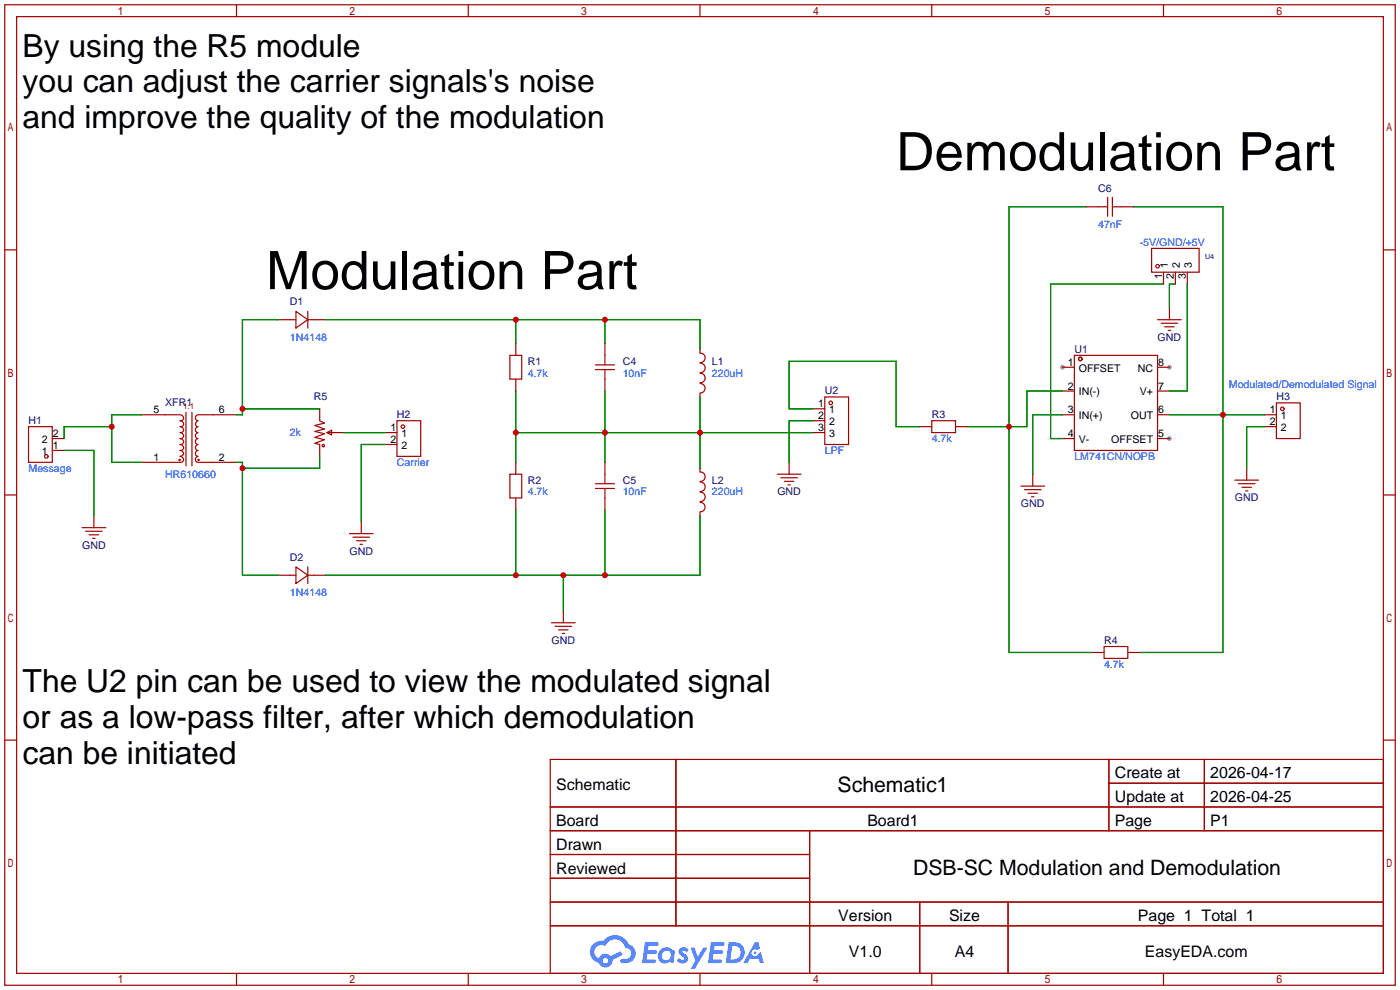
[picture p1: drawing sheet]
<svg xmlns="http://www.w3.org/2000/svg" width="299mm" height="212mm" viewBox="0 0 299 212" stroke-linecap="round" stroke-linejoin="round" font-family="sans-serif">
<g fill="#999">
<circle cx="227.1" cy="78.5" r=".51"/>
<circle cx="249.9" cy="93.7" r=".51"/>
<circle cx="249.9" cy="78.5" r=".51"/>
</g>
<g fill="none" stroke="#a10000" stroke-width=".25">
<path d="M1 1h297.2v209.6h-297.2zM3.6 3.6h292.1v204.4h-292.1zM50.5 1v2.6M100.1 1v2.6M149.6 1v2.6M199.1 1v2.6M248.7 1v2.6M1 53.4h2.6M295.7 53.4h2.5M1 105.8h2.6M295.7 105.8h2.5M1 158.2h2.6"/>
<path d="M295.7 158.2h2.5M117.6 162.3h178.1v45.7h-178.1zM117.6 172.5h178.1M117.6 177.5h178.1M144.5 162.3v35.6M173 177.5v30.5M237 162.3v15.2M237 167.4h58.7M257.4 162.3v15.2M117.6 182.6h55.4M117.6 192.8h178.1M117.6 187.7h55.4"/>
<path d="M117.6 197.9h178.1M196.6 192.8v15.2M215.4 192.8v15.2M50.5 208v2.6M100.1 208v2.6M149.6 208v2.6M199.1 208v2.6M248.7 208v2.6"/>
</g>
<g fill="#5487ff">
<path d="M145.3 202.7a1.3 1.3 0 0 1 1.9 .3l-.4 .6a.54 .54 0 0 0-.9-.2l.1 .2a1.34 1.34 0 0 1 .9 1.8 1.47 1.47 0 0 1-2.3-.1l.5-.6 .8 .5a.31 .31 0 0 0 .4-.3 .31 .31 0 0 0-.3-.4 1.12 1.12 0 0 1-.7-1.8z"/>
<path d="M147.6 202.5h.9l.6 2 1.2-2h.9l-2.7 4.6h-.9l1-1.7z"/>
<path d="M137.8 201.4h1.7a1.31 1.31 0 0 1 1.2 .2 .4 .4 0 0 1-.3 .5l-1.8 .1-.1 .9h1.6a.4 .4 0 0 1 .4 .4 .4 .4 0 0 1-.5 .4h-1.6l-.2 1.2h1.4a.46 .46 0 0 1 .5 0 .46 .46 0 0 1 .1 .5l-.4 .2h-2.6z"/>
<path d="M151.9 201.4h1.7a1.32 1.32 0 0 1 1.2 .2 .39 .39 0 0 1-.3 .5l-1.8 .1-.1 .9h1.6a.4 .4 0 0 1 .4 .4 .4 .4 0 0 1-.4 .4h-1.7l-.2 1.2h1.4a.46 .46 0 0 1 .5 0 .46 .46 0 0 1 .1 .5l-.4 .2h-2.6z"/>
<path d="M161.3 201.4h.8l.3 1.3-.6 .4a.75 .75 0 0 0-1.1 .3 .75 .75 0 0 0 .5 1 .75 .75 0 0 0 .9-.7l.5-.2 .6 2.3h-.8l-.3-.9h-1.8l-.5 .9h-1z"/>
<path d="M155.7 201.4l-.6 4.4h1.5a2.27 2.27 0 0 0 2.6-2.2 2.27 2.27 0 0 0-2.7-2.2zM156.5 202.1a1.5 1.5 0 0 1 1.8 1.6 1.5 1.5 0 0 1-1.9 1.4h-.3z"/>
<path d="M141.2 203a1.6 1.6 0 0 0-.3 2.3 1.6 1.6 0 0 0 2.3 .2l.7 .3 .3-2.4-.1-.3-.5-.1a1.58 1.58 0 0 0-2.4 0zM141.8 203.5a.98 .98 0 0 1 1.6 .4 .98 .98 0 0 1-1.1 1.3 .94 .94 0 0 1-.9-.7 .94 .94 0 0 1 .4-1z"/>
<path d="M126.8 201.8a2.37 2.37 0 0 0 1.1 4 1.54 1.54 0 0 0 1.8 1 1.54 1.54 0 0 0 1.2-1.6l2.2-1.1-.5-.8-2 1a1.57 1.57 0 0 0-2.7 .5 1.5 1.5 0 0 1-.7-2.1 1.5 1.5 0 0 1 2.2-.5 2.23 2.23 0 0 1 2.3-1.4 2.23 2.23 0 0 1 2 1.8 1.16 1.16 0 0 1 1.2 1.1 1.16 1.16 0 0 1-1.1 1.2h-.7a.47 .47 0 0 0-.5 .4 .47 .47 0 0 0 .4 .5 2.17 2.17 0 0 0 2.5-.9 2.17 2.17 0 0 0-.3-2.7l-.8-.4a3.2 3.2 0 0 0-5.5-.7l-1.1 .1zM128.8 205.3a.6 .6 0 0 1 1.2 0 .6 .6 0 0 1-1.2 0z"/>
<circle cx="161.4" cy="203.6" r=".28"/>
</g>
<g fill="none" stroke="#a10000" stroke-width=".25">
<path d="M232.2 44.2h4.5M236.7 42.2v4M237.7 44.2h4.6M237.7 42.2v4M246.1 53.1h10.2v5.1h-10.2zM248.7 58.2v2.5M251.2 58.2v2.5M253.7 58.2v2.5M59.4 68.3h3.8M63.2 66.5l2.6 1.8-2.6 1.8zM65.8 68.3h3.8M65.8 66.5v3.6"/>
<path d="M109 75.9h2.5v5.1h-2.5zM110.2 73.4v2.5M127.3 79h4M127.3 78h4M129.3 73.4v4.6M129.3 79v4.6M149.6 74.7v.8a1.01 1.01 0 0 1 1.1 1 1.01 1.01 0 0 1-1.1 1M149.6 77.6a1.01 1.01 0 0 1 1.1 1 1.01 1.01 0 0 1-1.1 1M149.6 79.8a1.01 1.01 0 0 1 1.1 1 1.01 1.01 0 0 1-1.1 1M227.1 78.5h2.5M229.6 75.9h17.8v20.4h-17.8zM247.4 78.5h2.5"/>
<path d="M247.4 68.3h5.1M248.2 69.1h3.5M248.9 69.8h2.1M249.7 70.6h.5M249.9 65.8v2.5M6.1 91.2h5.1v7.6h-5.1zM11.2 93.7h2.5M11.2 96.3h2.5M30.2 88.6h8.2M30.2 98.8h5.1M38.5 88.6a.65 .65 0 0 1 .8 .7 .65 .65 0 0 1-.8 .6 .65 .65 0 0 1 .8 .7 .65 .65 0 0 1-.8 .6 .65 .65 0 0 1 .8 .6 .65 .65 0 0 1-.8 .7 .65 .65 0 0 1 .8 .6 .65 .65 0 0 1-.8 .6 .65 .65 0 0 1 .8 .7 .65 .65 0 0 1-.8 .6 .65 .65 0 0 1 .8 .6 .65 .65 0 0 1-.8 .7 .65 .65 0 0 1 .8 .6 .65 .65 0 0 1-.8 .6 .65 .65 0 0 1 .8 .7 .65 .65 0 0 1-.8 .6h-3.1M39.8 88.1v11.5"/>
<path d="M41 88.1v11.5M42.3 88.6a.65 .65 0 0 0-.5 .7 .65 .65 0 0 0 .5 .6l-.4 .3a.57 .57 0 0 0-.1 .6 .57 .57 0 0 0 .5 .4 .65 .65 0 0 0-.5 .6 .65 .65 0 0 0 .5 .7 .65 .65 0 0 0-.5 .6 .65 .65 0 0 0 .5 .6 .65 .65 0 0 0-.5 .7 .65 .65 0 0 0 .5 .6 .65 .65 0 0 0-.5 .6 .65 .65 0 0 0 .5 .7 .65 .65 0 0 0-.5 .6 .65 .65 0 0 0 .5 .6 .65 .65 0 0 0-.5 .7 .65 .65 0 0 0 .5 .6M42.4 88.6h8.1M42.4 98.8h8.1M68.3 87.4v2.5l1 .5-2 .5 2 .8-2 .5 2 .5-2 .8 2 .5-2 .7 1 .3v2.5M69.8 92.5l1.1-.6v1.1zM69.8 92.5h3.6M82.3 92.5h2.5M82.3 95h2.5M84.8 89.9h5.1v7.6h-5.1zM110.2 81v2.6M110.2 98.8v2.5"/>
<path d="M129.3 98.8v4.6M149.6 84.1v.7M149.6 82a1.01 1.01 0 0 1 1.1 1 1.01 1.01 0 0 1-1.1 1M168.7 98.8v2.5M173.7 92.5h2.6M173.7 87.4h2.6M173.7 89.9h2.6M176.3 84.8h5.1v10.2h-5.1zM196.6 91.2h2.5M199.1 89.9h5.1v2.6h-5.1zM204.2 91.2h2.6M227.1 83.6h2.5"/>
<path d="M227.1 88.6h2.5M227.1 93.7h2.5M247.4 83.6h2.5M247.4 88.6h2.5M247.4 93.7h2.5M270.3 88.6h2.5M270.3 91.2h2.5M272.8 86.1h5.1v7.6h-5.1zM17.5 112.8h5.1M18.3 113.5h3.5M19 114.3h2.1M19.8 115.1h.5"/>
<path d="M20.1 110.2v2.6M74.7 114h5.1M75.4 114.8h3.6M76.2 115.6h2M77 116.3h.5M77.2 111.5v2.5M109 101.3h2.5v5.1h-2.5zM110.2 106.4v2.6M127.3 103.4h4M127.3 104.4h4M129.3 104.4v4.6M149.6 100.1v.7"/>
<path d="M149.6 109.5v.7M149.6 100.9a1.01 1.01 0 0 1 1.1 1 1.01 1.01 0 0 1-1.1 1M149.6 103a1.01 1.01 0 0 1 1.1 1 1.01 1.01 0 0 1-1.1 1M149.6 105.2a1.01 1.01 0 0 1 1.1 1 1.01 1.01 0 0 1-1.1 1M149.6 107.4a1.01 1.01 0 0 1 1.1 1 1.01 1.01 0 0 1-1.1 1M166.1 101.3h5.1M166.9 102.1h3.5M167.6 102.9h2.1M168.4 103.6h.5M218.2 103.9h5.1M218.9 104.6h3.6M219.7 105.4h2"/>
<path d="M220.5 106.2h.5M220.7 101.3v2.6M263.9 102.6h5.1M264.7 103.4h3.5M265.4 104.1h2.1M266.2 104.9h.5M266.4 100.1v2.5M59.4 122.9h3.8M63.2 121.2l2.6 1.7-2.6 1.8zM65.8 121.2v3.5M65.8 122.9h3.8M117.9 133.1h5"/>
<path d="M118.6 133.9h3.6M119.4 134.6h2M120.1 135.4h.5M120.4 130.6v2.5M233.4 139.4h2.6M236 138.2h5v2.5h-5zM241 139.4h2.6"/>
<circle cx="247.4" cy="56.9" r=".38"/>
<circle cx="230.9" cy="76.7" r=".38"/>
<circle cx="9.9" cy="97.5" r=".38"/>
<circle cx="38.4" cy="98.3" r=".13"/>
<circle cx="42.4" cy="98.3" r=".13"/>
<circle cx="69.1" cy="95.3" r=".25"/>
<circle cx="86.1" cy="91.2" r=".38"/>
<circle cx="177.5" cy="86.1" r=".38"/>
<circle cx="274.1" cy="87.4" r=".38"/>
</g>
<g fill="none" stroke="#008700" stroke-width=".25">
<path d="M232.2 44.2h-16.6v95.2h17.8M242.3 44.2h19.1v95.2h-17.8M59.4 68.3h-7.6v20.3h-1.3M69.6 68.3h80v6.4M110.2 68.3v5.1M129.3 68.3v5.1M248.7 60.7h-24.2v33h2.6M251.2 60.7h-1.3v5.1M253.7 60.7v22.9h-3.8M13.7 96.3h6.4v13.9M23.9 91.2h-10.2v2.5M30.2 88.6h-6.3v10.2h6.3"/>
<path d="M50.5 98.8h1.3v24.1h7.6M51.8 87.4h16.5M68.3 97.5v2.6h-16.5M73.4 92.5h8.9M82.3 95h-5.1v16.5M110.2 83.6v15.2M110.2 92.5h63.5M129.3 83.6v15.2M149.6 84.8v15.3M173.7 87.4h-5v-10.2h22.8v14h5.1M173.7 89.9h-5v8.9M227.1 83.6h-7.6v7.6h-12.7"/>
<path d="M227.1 88.6h-6.4v12.7M249.9 88.6h20.4M270.3 91.2h-3.9v8.9M110.2 109v13.9M129.3 109v13.9M149.6 110.2v12.7h-80M120.4 122.9v7.7"/>
</g>
<g fill="#c00">
<circle cx="110.2" cy="68.3" r=".63"/>
<circle cx="129.3" cy="68.3" r=".63"/>
<circle cx="215.6" cy="91.2" r=".63"/>
<circle cx="261.4" cy="88.6" r=".63"/>
<circle cx="110.2" cy="92.5" r=".63"/>
<circle cx="129.3" cy="92.5" r=".63"/>
<circle cx="149.6" cy="92.5" r=".63"/>
<circle cx="129.3" cy="122.9" r=".63"/>
<circle cx="120.4" cy="122.9" r=".63"/>
<circle cx="110.2" cy="122.9" r=".63"/>
<circle cx="51.8" cy="87.4" r=".63"/>
<circle cx="51.8" cy="100.1" r=".63"/>
<circle cx="23.9" cy="91.2" r=".63"/>
</g>
<g font-size="11.3">
<text x="191.5" y="36.4">Demodulation Part</text>
<text x="56.9" y="61.8">Modulation Part</text>
</g>
<g font-size="6.8">
<text x="4.8" y="12.1">By using the R5 module</text>
<text x="4.8" y="19.7">you can adjust the carrier signals's noise</text>
<text x="4.8" y="27.3">and improve the quality of the modulation</text>
<text x="4.8" y="148">The U2 pin can be used to view the modulated signal</text>
<text x="4.8" y="155.6">or as a low-pass filter, after which demodulation</text>
<text x="4.8" y="163.2">can be initiated</text>
</g>
<g font-size="4.5">
<text x="179" y="169.2">Schematic1</text>
<text x="195.1" y="187">DSB-SC Modulation and Demodulation</text>
</g>
<g font-size="3.4">
<text x="238.3" y="166.4">Create at</text>
<text x="258.7" y="166.4">2026-04-17</text>
<text x="118.9" y="168.9">Schematic</text>
<text x="238.3" y="171.4">Update at</text>
<text x="258.7" y="171.4">2026-04-25</text>
<text x="118.9" y="176.5">Board</text>
<text x="185.4" y="176.5">Board1</text>
<text x="238.3" y="176.5">Page</text>
<text x="258.7" y="176.5">P1</text>
<text x="118.9" y="181.6">Drawn</text>
<text x="118.9" y="186.7">Reviewed</text>
<text x="179.2" y="196.8">Version</text>
<text x="202.8" y="196.8">Size</text>
<text x="243.2" y="196.8">Page 1 Total 1</text>
<text x="181.4" y="204.5">V1.0</text>
<text x="204.1" y="204.5">A4</text>
<text x="244.7" y="204.5">EasyEDA.com</text>
</g>
<g font-size="2.3" fill="#000080">
<text x="234.7" y="41.1">C6</text>
<text x="62" y="65.2">D1</text>
<text x="112.8" y="77.9">R1</text>
<text x="133.1" y="77.9">C4</text>
<text x="152.1" y="77.9">L1</text>
<text x="229.6" y="75.4">U1</text>
<text x="247.4" y="72.9">GND</text>
<text x="35.3" y="86.8">XFR1</text>
<text x="67.1" y="85.6">R5</text>
<text x="84.8" y="89.4">H2</text>
<text x="176.3" y="84.3">U2</text>
<text x="199.1" y="89.4">R3</text>
<text x="272.8" y="85.6">H3</text>
<text x="6.1" y="90.6">H1</text>
<text x="112.8" y="103.3">R2</text>
<text x="133.1" y="103.3">C5</text>
<text x="152.1" y="103.3">L2</text>
<text x="166.1" y="105.9">GND</text>
<text x="263.9" y="107.2">GND</text>
<text x="218.2" y="108.4">GND</text>
<text x="17.5" y="117.3">GND</text>
<text x="62" y="119.9">D2</text>
<text x="74.7" y="118.6">GND</text>
<text x="117.9" y="137.6">GND</text>
<text x="236" y="137.6">R4</text>
</g>
<g font-size="2.3" fill="#00f">
<text x="234.7" y="48.7">47nF</text>
<text x="243.6" y="52.5">-5V/GND/+5V</text>
<text x="62" y="72.9">1N4148</text>
<text x="112.8" y="80.5">4.7k</text>
<text x="133.1" y="80.5">10nF</text>
<text x="152.1" y="80.5">220uH</text>
<text x="262.6" y="83">Modulated/Demodulated Signal</text>
<text x="62" y="93.2">2k</text>
<text x="199.1" y="94.5">4.7k</text>
<text x="6.1" y="100.8">Message</text>
<text x="84.8" y="99.5">Carrier</text>
<text x="176.3" y="97">LPF</text>
<text x="229.6" y="98.3">LM741CN/NOPB</text>
<text x="35.3" y="102.1">HR610660</text>
<text x="112.8" y="105.9">4.7k</text>
<text x="133.1" y="105.9">10nF</text>
<text x="152.1" y="105.9">220uH</text>
<text x="62" y="127.5">1N4148</text>
<text x="236" y="142.7">4.7k</text>
</g>
<g font-size="2.3">
<text x="248.4" y="59.6" transform="rotate(-90 248.4 59.6)">1</text>
<text x="249.6" y="57.2" transform="rotate(-90 249.6 57.2)">1</text>
<text x="250.9" y="59.6" transform="rotate(-90 250.9 59.6)">2</text>
<text x="252.2" y="57.2" transform="rotate(-90 252.2 57.2)">2</text>
<text x="253.4" y="59.6" transform="rotate(-90 253.4 59.6)">3</text>
<text x="254.7" y="57.2" transform="rotate(-90 254.7 57.2)">3</text>
<text x="228.2" y="78.2">1</text>
<text x="228.2" y="83.3">2</text>
<text x="230.6" y="79.4">OFFSET</text>
<text x="243.2" y="79.4">NC</text>
<text x="247.5" y="83.3">7</text>
<text x="247.5" y="78.2">8</text>
<text x="32.8" y="88.3">5</text>
<text x="46.7" y="88.3">6</text>
<text x="174.9" y="87.1">1</text>
<text x="174.9" y="89.6">2</text>
<text x="177.2" y="88.3">1</text>
<text x="228.2" y="88.3">3</text>
<text x="230.6" y="84.5">IN(-)</text>
<text x="230.6" y="89.6">IN(+)</text>
<text x="241.7" y="89.6">OUT</text>
<text x="243.6" y="84.5">V+</text>
<text x="247.5" y="88.3">6</text>
<text x="271.4" y="88.3">1</text>
<text x="273.7" y="89.6">1</text>
<text x="9" y="94.7">2</text>
<text x="11.3" y="96">1</text>
<text x="11.3" y="93.4">2</text>
<text x="83.4" y="92.1">1</text>
<text x="83.4" y="94.7">2</text>
<text x="85.8" y="93.4">1</text>
<text x="85.8" y="96">2</text>
<text x="174.9" y="92.1">3</text>
<text x="177.2" y="90.9">2</text>
<text x="177.2" y="93.4">3</text>
<text x="228.2" y="93.4">4</text>
<text x="230.6" y="94.7">V-</text>
<text x="237.5" y="94.7">OFFSET</text>
<text x="247.5" y="93.4">5</text>
<text x="271.4" y="90.9">2</text>
<text x="273.7" y="92.1">2</text>
<text x="9" y="97.2">1</text>
<text x="32.8" y="98.5">1</text>
<text x="46.7" y="98.5">2</text>
</g>
<text font-size="1.7" fill="#a00000" x="39.1" y="87.3">1:1</text>
<text font-size="1.5" fill="#000080" x="257.6" y="55.3">U4</text>
</svg>
